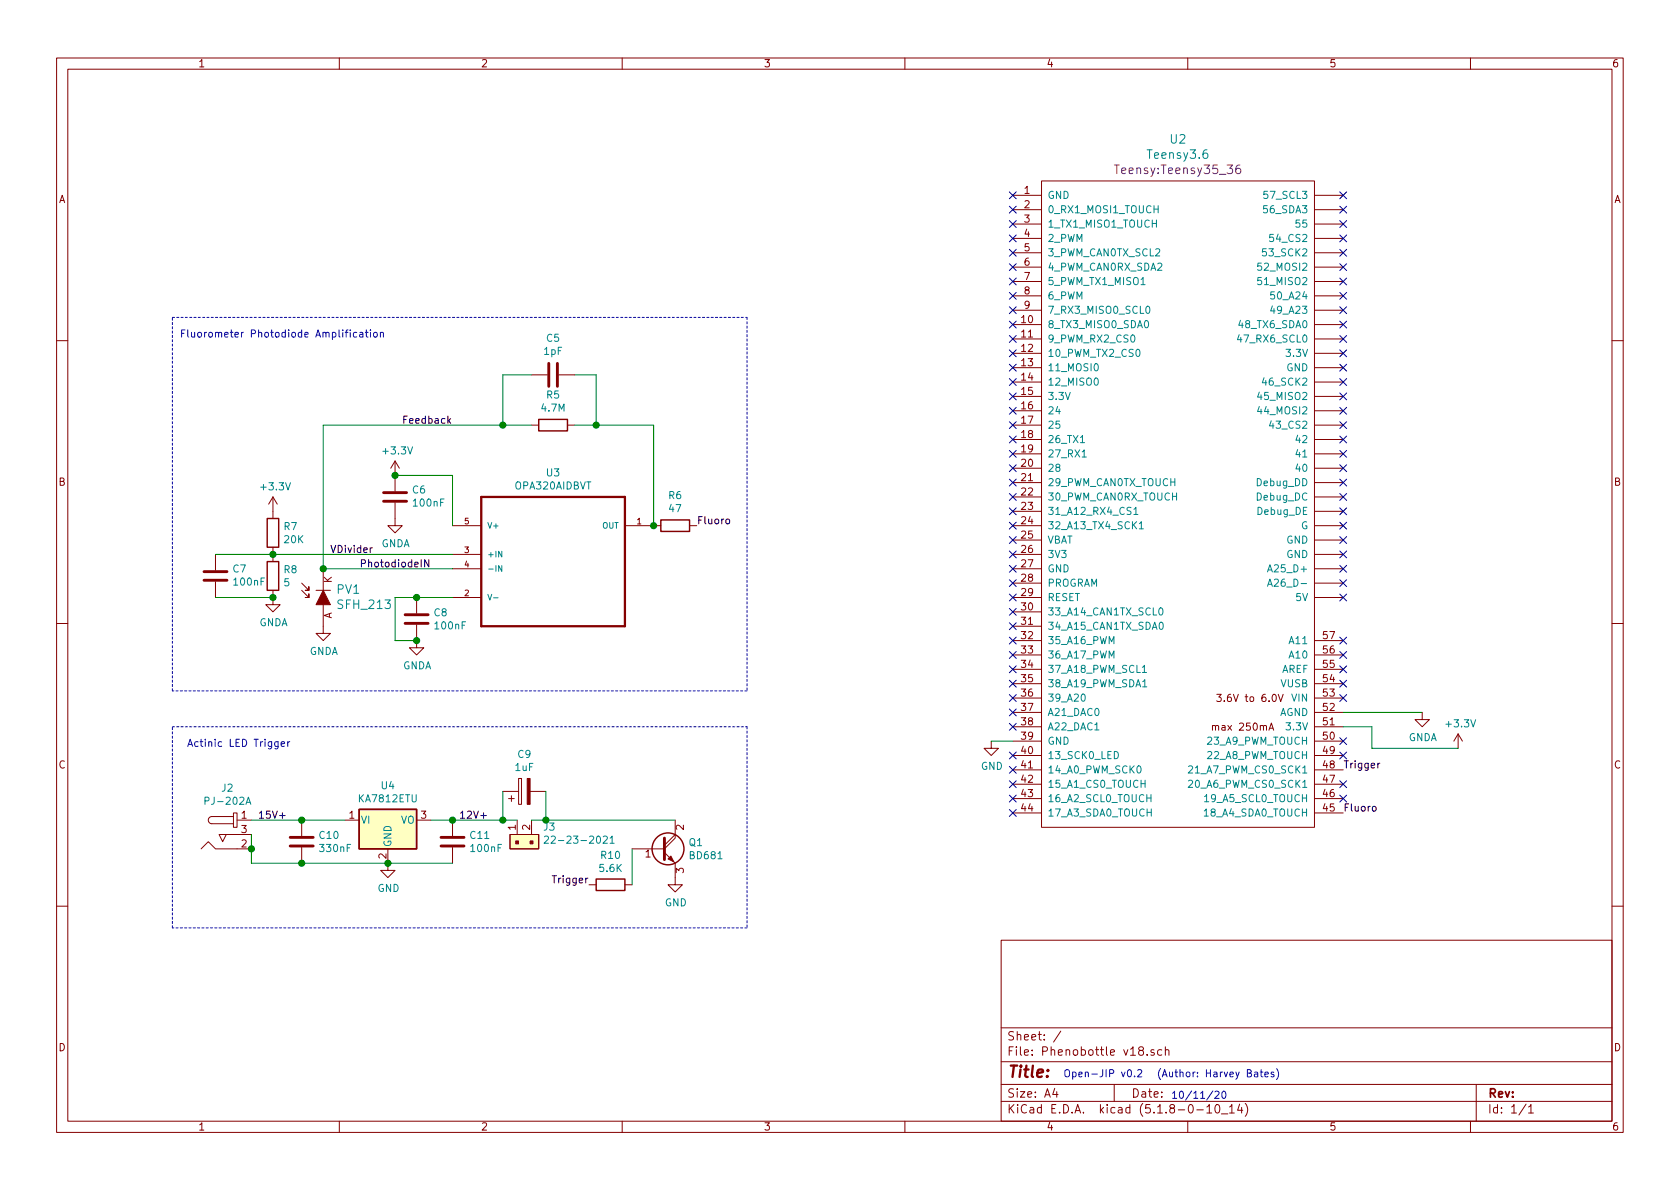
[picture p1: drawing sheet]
<svg xmlns="http://www.w3.org/2000/svg" width="297mm" height="210mm" viewBox="0 0 297 210" stroke-linecap="round" stroke-linejoin="round" font-family="sans-serif">
<g fill="none" stroke="#840000" stroke-width=".18">
<path d="M10 10.3h277v189.9h-277zM12 12.2h273v186.1h-273zM60 10.3v1.9M110 10.3v1.9M160 10.3v1.9M210 10.3v1.9M260 10.3v1.9M179.1 34.5h5M179.1 37.1h5M179.1 39.6h5M184.1 32h48.3v114.3h-48.3zM232.4 34.5h5.1"/>
<path d="M232.4 37.1h5.1M232.4 39.6h5.1M179.1 57.4h5M179.1 59.9h5M179.1 42.2h5M179.1 44.7h5M179.1 47.2h5M179.1 49.8h5M179.1 52.3h5M179.1 54.9h5M232.4 57.4h5.1M232.4 59.9h5.1"/>
<path d="M232.4 42.2h5.1M232.4 44.7h5.1M232.4 47.2h5.1M232.4 49.8h5.1M232.4 52.3h5.1M232.4 54.9h5.1M10 60.2h2M94 75.2h1.2M94 66.3h2.8M98.8 66.3h2.8M100.3 75.2h1.3M179.1 62.5h5"/>
<path d="M179.1 65h5M179.1 67.6h5M179.1 70.1h5M179.1 72.6h5M179.1 75.2h5M179.1 77.7h5M232.4 62.5h5.1M232.4 65h5.1M232.4 67.6h5.1M232.4 70.1h5.1M232.4 72.6h5.1M232.4 75.2h5.1"/>
<path d="M232.4 77.7h5.1M285 60.2h2M38.1 98v2.8M48.3 87.9v3.8M48.3 96.8v2.5M48.3 87.9l-.8 1.2M48.3 87.9l.7 1.2M69.8 88.9v4.1h1.3l-1.3 1.2-1.2-1.2h1.2M69.8 81.5l-.7 1.3M69.8 81.5v5.4M69.8 81.5l.8 1.3M80 93h5.1"/>
<path d="M80 98h5.1M110.5 93h6.3M121.9 93h1.3M179.1 80.3h5M179.1 82.8h5M179.1 85.3h5M179.1 87.9h5M179.1 90.4h5M179.1 93h5M179.1 95.5h5M179.1 98h5M232.4 80.3h5.1"/>
<path d="M232.4 82.8h5.1M232.4 85.3h5.1M232.4 87.9h5.1M232.4 90.4h5.1M232.4 93h5.1M232.4 95.5h5.1M232.4 98h5.1M10 110.3h2M38.1 102.9v2.8M48.3 104.4v2.5h1.2l-1.2 1.3-1.3-1.3h1.3M53.3 104.4l1.3 1.3h-.6h.6v-.7v.7M53.3 103.1l1.3 1.3v-.6v.6h-.6h.6"/>
<path d="M55.9 104.4h2.5M57.1 106.9v5.1h1.3l-1.3 1.3-1.2-1.3h1.2M57.1 100.6v3.8M73.7 110.5v4h1.2l-1.2 1.3-1.3-1.3h1.3M73.7 105.7v2.8M80 100.6h5.1M80 105.7h5.1M179.1 100.6h5M179.1 103.1h5M179.1 105.7h5M179.1 108.2h5M179.1 110.7h5"/>
<path d="M179.1 113.3h5M179.1 115.8h5M179.1 118.4h5M232.4 100.6h5.1M232.4 103.1h5.1M232.4 105.7h5.1M232.4 113.3h5.1M232.4 115.8h5.1M232.4 118.4h5.1M285 110.3h2M88.9 139.9h2.8M91.7 137.7h.5v4.5h-.5z"/>
<path d="M93.7 139.9h2.8M175.3 131.1v1.2h1.2l-1.2 1.3-1.3-1.3h1.3M179.1 120.9h5M179.1 123.4h5M179.1 126h5M179.1 128.5h5M179.1 131.1h5M179.1 133.6h5M179.1 136.1h5M179.1 138.7h5M215.1 122.8h.8l-.4 .5 .3 .1 .1 .4-.2 .2-.6-.1M224.4 129.1l.4-1.2 .4 1.2"/>
<path d="M224.5 128.8h.6M226 122.8l.4 1.2 .5-1.2M232.4 120.9h5.1M232.4 123.4h5.1M232.4 126h5.1M232.4 128.5h5.1M232.4 131.1h5.1M232.4 133.6h5.1M232.4 136.1h5.1M232.4 138.7h5.1M251.5 126v1.2h1.2l-1.2 1.3-1.3-1.3h1.3M257.8 129.8l-.8 1.3"/>
<path d="M257.8 129.8v2.5M257.8 129.8l.8 1.3M35.6 150.1l1.2-1.3 1.3 1.3h6.3M38.7 147.6h1.3l-.6 1.2zM39.4 147.6h5M41.3 143.8h.6v2.5h-.6zM41.3 144.4h-3.8a.63 .63 0 0 0-.7 .6 .63 .63 0 0 0 .7 .7h3.8M41.9 145h2.5M53.3 145v2.8M53.3 149.9v2.7M61 145h2.5M68.6 150.1v3.8h1.2l-1.2 1.3-1.3-1.3h1.3"/>
<path d="M73.7 145h2.5M80 145v2.8M80 149.9v2.7M89.9 141.2h1M90.2 147.6h5v2.5h-5zM90.4 140.7v1M91.4 145v2.6M94 145v2.6M104.1 156.5h1.3M110.5 156.5h1.3M117.5 150.7l1.9 1.9v3.9h1.2l-1.2 1.2-1.3-1.2h1.3M119.4 147.6v.6l-1.9 1.9h-5.7"/>
<path d="M119.4 147.6l-1.9 1.9M119.4 145v2.6M179.1 141.2h5M179.1 143.8h5M232.4 141.2h5.1M232.4 143.8h5.1M10 160.2h2M177 166.3h108v32h-108zM285 160.2h2M60 198.3v1.9M110 198.3v1.9M160 198.3v1.9"/>
<path d="M177 194.8h108M177 191.8h108M177 187.8h108M177 181.8h108M186.5 192.5l-.4 1h1M186.8 193v1M187.6 182.3l-1.3 2M197 191.8v3M201.6 185.7l-.3-.2 .1-.2a.48 .48 0 0 1 .7-.1l.1 .2-.1 .3-.6 .1a.48 .48 0 0 0-.1 .7l.2 .1 .5-.1 .1-.5-.3-.3M202.8 186.5v.1M204 185.7l-.3-.1-.2 .2 .1 .2 .4 .2v.3h-.5M205.4 185.7l-.4-.1-.3 .3v.6l.3 .1 .4-.1"/>
<path d="M206 185.7l.2-.1 .4 .1 .1 .9M206 185.1v1.5M210 198.3v1.9M211.6 196.3h1.2M213.4 195.8l.4-.5v1.5M213.4 196.8h.8M215 195.4l.3-.1a.94 .94 0 0 1 0 1.5 .8 .8 0 0 1-.6-.6 .8 .8 0 0 1 .3-.8zM216 197h1.1M217.4 195.8l.4-.5v1.5M217.4 196.8h.8M219.2 195.2l-.4 1.1h.9M219.5 195.8v1"/>
<path d="M220.2 195.1a1.71 1.71 0 0 1 0 2.3M260 198.3v1.9M261 191.8v6.5M269.8 195.2l-1.2 2M270.3 195.8l.4-.5v1.5M270.3 196.8h.8"/>
</g>
<g fill="none" stroke="#840000" stroke-width=".25">
<path d="M95.2 74.2h5.1v2h-5.1zM47.2 99.3h2.1v5.1h-2.1zM47.2 91.7h2.1v5.1h-2.1zM116.8 91.9h5.1v2.1h-5.1zM63.5 143.1h10.2v7h-10.2zM105.4 155.4h5.1v2.1h-5.1z"/>
<circle cx="118.1" cy="150.1" r="2.82"/>
</g>
<g fill="none" stroke="#840000" stroke-width=".51">
<path d="M97 64.3v4M98.6 64.3v4M67.8 87.1h4.1M67.8 88.6h4.1M36.1 101.1h4M36.1 102.6h4M71.6 110.2h4.1M71.6 108.7h4.1M51.3 149.6h4.1M51.3 148.1h4.1M78 149.6h4M78 148.1h4"/>
<path d="M117.5 148.2v3.8"/>
</g>
<g fill="none" stroke="#008484" stroke-width=".18">
<path d="M201.8 50.3h.7M202.5 56.8l.1-.1a.67 .67 0 0 1 .5 .6 .67 .67 0 0 1-.5 .7l-.3-.5zM202.7 54.3l.2-.2a.69 .69 0 0 1 .4 .7 .69 .69 0 0 1-.4 .6l-.3-.2v-.3zM219.1 59.2l-.3 .9h.8M223 49.1h-.6v.6l.4-.2 .3 .3v.3l-.3 .2-.4-.1M223 46.5h-.6v.6l.4-.1 .3 .3v.3l-.3 .2-.4-.1M191 78.3h.8M193.6 64.4l.2-.1a.67 .67 0 0 1 .4 .6 .67 .67 0 0 1-.4 .7l-.4-.5zM193.6 67l.2-.2a.67 .67 0 0 1 .4 .7 .67 .67 0 0 1-.4 .6l-.4-.5zM222.7 71.9l-.3 .9h.7M222.7 69.3l-.3 .9h.7M191.3 80.8h.8"/>
<path d="M200.5 90.1l.3-.4v1.3M200.5 91h.7M201.4 92.6l.4-.4v1.3M201.4 93.5h.8M86.3 105.1l.3 1 .3-1M87.3 105.7h.8M88.7 100v1l-.5-1v1M202 118l.3-.4v1.3M202 118.9h.7M205 107.6l.2-.1a.67 .67 0 0 1 .4 .6 .67 .67 0 0 1-.4 .7l-.3-.5zM205.1 110.2l.2-.2a.69 .69 0 0 1 .4 .7 .69 .69 0 0 1-.4 .6l-.2-.1-.1-.4zM224.1 101.1l.4-1.2 .5 1.2"/>
<path d="M224.1 103.7l.4-1.3 .5 1.3M224.2 100.8h.6M224.2 103.3h.6M191.3 122.9l.2-.2a.69 .69 0 0 1 .4 .7 .69 .69 0 0 1-.4 .6l-.3-.2v-.3zM193.6 129.1h.7M197 132.9a.64 .64 0 0 1 .7 .6 .64 .64 0 0 1-.7 .7zM201.1 135.6l.2-.2a.67 .67 0 0 1 .5 .7 .67 .67 0 0 1-.5 .6l-.2-.2-.1-.3zM201.8 138.6h.7M202 121.5h.8M202.5 138v1.2M210.1 138.1l.5-.1 .3 .3-.8 .9h.8M210.1 135.6l.5-.2 .3 .4-.8 .9h.8"/>
<path d="M36.2 141.6l.7-.1v-.4l-.2-.1h-.5v1.2M43.5 142.2l.4-1.2 .4 1.2M43.6 141.9h.6M96.3 148l.4-.2 .3 .4-.1 .2-.7 .7h.8M106.7 148l.4-.2 .3 .4-.8 .9h.8M107.9 148.2l.3-.4v1.3M107.9 149.1h.7M202.8 141.1h.7M203.5 140.5v1.3"/>
</g>
<path d="M219.2 29.2a.62 .62 0 0 0-.7 .6l.1 .8a.48 .48 0 0 0 .7 0l.1-.6-.2-.2h-.4l-.3 .2" fill="none" stroke="#840084" stroke-width=".18"/>
<path d="M85.1 87.9h25.4v22.8h-25.4z" fill="none" stroke="#840000" stroke-width=".41"/>
<g fill="#840000" stroke="#840000" stroke-width=".18">
<path d="M93.2 137.7h.5v4.5h-.5z"/>
<path d="M91.2 148.7h.5v.5h-.5z"/>
<path d="M93.7 148.7h.5v.5h-.5z"/>
<path d="M118.1 151.9l.5-.5 .5 1z"/>
<path d="M57.1 104.4l1.3 2.5h-2.5z"/>
</g>
<g fill="#ffffc2" stroke="#ffffc2" stroke-width=".18">
<path d="M90.2 147.6h5v2.5h-5z"/>
<path d="M63.5 143.1h10.2v7h-10.2z"/>
</g>
<path d="M30.5 56.1h101.6M132.1 56.1v66.1M30.5 128.5h101.6M30.5 122.2v-66.1M132.1 128.5v35.6M132.1 122.2h-101.6M30.5 164.1v-35.6M132.1 164.1h-101.6" fill="none" stroke="#0000c2" stroke-width=".18" stroke-dasharray=".4 .4"/>
<g fill="none" stroke="#008400" stroke-width=".18">
<path d="M94 66.3h-5.1v8.9M94 75.2h-36.9v25.4h22.9M101.6 66.3h3.8v8.9M101.6 75.2h14v17.8M38.1 98h41.9M69.8 84.1h10.2v8.9M38.1 105.7h10.2M80 105.7h-10.2v7.6h3.9M88.9 139.9v5.1M96.5 139.9v5.1M175.3 131.1h3.8M237.5 128.5h5.1v3.8h15.2"/>
<path d="M237.5 126h14M44.4 147.6v5h35.6M44.4 145h16.6M76.2 145h15.2M94 145h25.4M111.8 150.1v6.4"/>
</g>
<path d="M63.9 99.6l.7-.1v-.4l-.2-.1h-.5v1.2M128.4 91.8h.4l.2 .2-.1 .6h-.3l-.2-.1zM244 135h-.3l-.1 .2M45.9 143.8l.3-.4v1.3M45.9 144.7h.7M81.4 143.8l.4-.4v1.3M81.4 144.7h.8M242.7 142.6h.4l.2 .2-.1 .6h-.3l-.2-.1z" fill="none" stroke="#000" stroke-width=".18"/>
<g fill="none" stroke="#0000c2" stroke-width=".18">
<path d="M61.9 58.3v.2M61.9 58.8v.8M63.1 58.8h-.4l-.2 .2 .1 .6h.5M63.6 58.8h.5l.1 .8M64.2 59.1h-.4l-.2 .2v.3h.6M64.6 58.8h.5M64.8 58.3v1.1l.3 .2M65.5 58.3v.2M65.5 58.8v.8M66.2 58.8h.3l.1 .1v.7h-.3l-.3-.2zM67.3 58.9l.1-.1h.3l.1 .8M67.3 58.8v.8"/>
<path d="M49.2 131.2v1l-.3 .2h-.3M49.2 131.2h-.4l-.2 .2 .1 .5h.5M49.7 131.6l.6-.1v-.3h-.4l-.2 .1 .1 .6h.5M50.9 131.2v.8M51.2 131.2h-.2l-.1 .2M199.5 189.3l.1-.2a.69 .69 0 0 1 .5 .7 .69 .69 0 0 1-.5 .6l-.2-.2-.1-.3zM200.6 190.3v.1M201.1 189.3l.5-.2 .3 .4-.8 .9h.8M214.5 192.9l-1.1 1.6M214.8 193.1l.5-.1 .2 .3-.7 .9h.7M216.2 193.1l.1-.1a.69 .69 0 0 1 .5 .6 .69 .69 0 0 1-.5 .6l-.2-.2-.1-.3zM222.8 189.6h.5"/>
<path d="M223 189.1v1.1l.3 .2M223.6 190l.7-.1-.1-.3h-.4l-.2 .2 .1 .6h.5M225.2 189.6h-.3l-.2 .2 .1 .1 .4 .2v.3h-.5M225.7 189a1.47 1.47 0 0 1 0 1.9"/>
</g>
<g fill="#008400" stroke="#008400" stroke-width=".25">
<circle cx="88.9" cy="145" r=".51"/>
<circle cx="48.3" cy="105.7" r=".51"/>
<circle cx="57.2" cy="100.6" r=".51"/>
<circle cx="69.9" cy="84.1" r=".51"/>
<circle cx="96.5" cy="145" r=".51"/>
<circle cx="115.6" cy="93" r=".51"/>
<circle cx="73.7" cy="113.3" r=".51"/>
<circle cx="73.7" cy="105.7" r=".51"/>
<circle cx="105.4" cy="75.2" r=".51"/>
<circle cx="80" cy="145" r=".51"/>
<circle cx="53.3" cy="145" r=".51"/>
<circle cx="68.6" cy="152.6" r=".51"/>
<circle cx="53.3" cy="152.6" r=".51"/>
<circle cx="44.5" cy="150.1" r=".51"/>
<circle cx="48.3" cy="98" r=".51"/>
<circle cx="88.9" cy="75.2" r=".51"/>
</g>
<g fill="none" stroke="#000084" stroke-width=".18">
<path d="M178.5 39l1.2 1.2M178.5 36.5l1.2 1.2M178.5 33.9l1.2 1.2M179.7 39l-1.2 1.2M179.7 36.5l-1.2 1.2M179.7 33.9l-1.2 1.2M236.9 39l1.2 1.2M236.9 36.5l1.2 1.2M236.9 33.9l1.2 1.2M238.1 36.5l-1.2 1.2M238.1 33.9l-1.2 1.2M238.1 39l-1.2 1.2"/>
<path d="M178.5 59.3l1.2 1.2M178.5 56.8l1.2 1.2M178.5 54.2l1.2 1.3M178.5 51.7l1.2 1.2M178.5 49.2l1.2 1.2M178.5 46.6l1.2 1.2M178.5 44.1l1.2 1.2M178.5 41.5l1.2 1.3M179.7 59.3l-1.2 1.2M179.7 56.8l-1.2 1.2M179.7 54.2l-1.2 1.3M179.7 51.7l-1.2 1.2"/>
<path d="M179.7 49.2l-1.2 1.2M179.7 46.6l-1.2 1.2M179.7 44.1l-1.2 1.2M179.7 41.5l-1.2 1.3M236.9 59.3l1.2 1.2M236.9 56.8l1.2 1.2M236.9 54.2l1.2 1.3M236.9 51.7l1.2 1.2M236.9 49.2l1.2 1.2M236.9 44.1l1.2 1.2M236.9 41.5l1.2 1.3M236.9 46.6l1.2 1.2"/>
<path d="M238.1 59.3l-1.2 1.2M238.1 56.8l-1.2 1.2M238.1 54.2l-1.2 1.3M238.1 49.2l-1.2 1.2M238.1 46.6l-1.2 1.2M238.1 41.5l-1.2 1.3M238.1 51.7l-1.2 1.2M238.1 44.1l-1.2 1.2M178.5 79.6l1.2 1.3M178.5 77.1l1.2 1.2M178.5 74.6l1.2 1.2M178.5 72l1.2 1.2"/>
<path d="M178.5 69.5l1.2 1.2M178.5 66.9l1.2 1.3M178.5 64.4l1.2 1.2M178.5 61.9l1.2 1.2M179.7 79.6l-1.2 1.3M179.7 77.1l-1.2 1.2M179.7 74.6l-1.2 1.2M179.7 72l-1.2 1.2M179.7 69.5l-1.2 1.2M179.7 66.9l-1.2 1.3M179.7 64.4l-1.2 1.2M179.7 61.9l-1.2 1.2"/>
<path d="M236.9 61.9l1.2 1.2M236.9 64.4l1.2 1.2M236.9 66.9l1.2 1.3M236.9 69.5l1.2 1.2M236.9 72l1.2 1.2M236.9 74.6l1.2 1.2M236.9 77.1l1.2 1.2M236.9 79.6l1.2 1.3M238.1 61.9l-1.2 1.2M238.1 64.4l-1.2 1.2M238.1 66.9l-1.2 1.3M238.1 69.5l-1.2 1.2"/>
<path d="M238.1 72l-1.2 1.2M238.1 74.6l-1.2 1.2M238.1 77.1l-1.2 1.2M238.1 79.6l-1.2 1.3M178.5 100l1.2 1.2M178.5 97.4l1.2 1.2M178.5 94.9l1.2 1.2M178.5 92.3l1.2 1.3M178.5 89.8l1.2 1.2M178.5 87.3l1.2 1.2M178.5 84.7l1.2 1.2M178.5 82.2l1.2 1.2"/>
<path d="M179.7 100l-1.2 1.2M179.7 97.4l-1.2 1.2M179.7 94.9l-1.2 1.2M179.7 92.3l-1.2 1.3M179.7 89.8l-1.2 1.2M179.7 87.3l-1.2 1.2M179.7 84.7l-1.2 1.2M179.7 82.2l-1.2 1.2M236.9 82.2l1.2 1.2M236.9 84.7l1.2 1.2M236.9 87.3l1.2 1.2M236.9 89.8l1.2 1.2"/>
<path d="M236.9 92.3l1.2 1.3M236.9 94.9l1.2 1.2M236.9 97.4l1.2 1.2M236.9 100l1.2 1.2M238.1 82.2l-1.2 1.2M238.1 84.7l-1.2 1.2M238.1 87.3l-1.2 1.2M238.1 89.8l-1.2 1.2M238.1 92.3l-1.2 1.3M238.1 94.9l-1.2 1.2M238.1 97.4l-1.2 1.2M238.1 100l-1.2 1.2"/>
<path d="M178.5 117.7l1.2 1.3M178.5 115.2l1.2 1.2M178.5 112.7l1.2 1.2M178.5 110.1l1.2 1.2M178.5 107.6l1.2 1.2M178.5 105l1.2 1.3M178.5 102.5l1.2 1.2M179.7 117.7l-1.2 1.3M179.7 115.2l-1.2 1.2M179.7 112.7l-1.2 1.2M179.7 110.1l-1.2 1.2M179.7 107.6l-1.2 1.2"/>
<path d="M179.7 105l-1.2 1.3M179.7 102.5l-1.2 1.2M236.9 102.5l1.2 1.2M236.9 105l1.2 1.3M236.9 112.7l1.2 1.2M236.9 115.2l1.2 1.2M236.9 117.7l1.2 1.3M238.1 102.5l-1.2 1.2M238.1 105l-1.2 1.3M238.1 112.7l-1.2 1.2M238.1 115.2l-1.2 1.2M238.1 117.7l-1.2 1.3"/>
<path d="M178.5 138.1l1.2 1.2M178.5 135.5l1.2 1.2M178.5 133l1.2 1.2M178.5 127.9l1.2 1.2M178.5 125.4l1.2 1.2M178.5 122.8l1.2 1.2M178.5 120.3l1.2 1.2M179.7 120.3l-1.2 1.2M179.7 125.4l-1.2 1.2M179.7 127.9l-1.2 1.2M179.7 133l-1.2 1.2M179.7 135.5l-1.2 1.2"/>
<path d="M179.7 138.1l-1.2 1.2M179.7 122.8l-1.2 1.2M236.9 120.3l1.2 1.2M236.9 122.8l1.2 1.2M236.9 130.4l1.2 1.3M236.9 133l1.2 1.2M236.9 138.1l1.2 1.2M238.1 120.3l-1.2 1.2M238.1 122.8l-1.2 1.2M238.1 130.4l-1.2 1.3M238.1 133l-1.2 1.2M238.1 138.1l-1.2 1.2"/>
<path d="M178.5 143.1l1.2 1.3M178.5 140.6l1.2 1.2M179.7 140.6l-1.2 1.2M179.7 143.1l-1.2 1.3M236.9 140.6l1.2 1.2M238.1 140.6l-1.2 1.2"/>
</g>
<text font-size="2.8" fill="#840000" x="178" y="190.5">Title:</text>
<g font-size="2.1" fill="#840084">
<text x="203.1" y="28.1">Teensy3.6</text>
<text x="197.7" y="30.8">Teensy:Teensy35_36</text>
</g>
<g font-size="2.1" fill="#008484">
<text x="206.9" y="25.4">U2</text>
<text x="59.6" y="105">PV1</text>
<text x="59.9" y="107.7">SFH_213</text>
</g>
<g font-size="2.1" fill="#840000">
<text x="178" y="184">Sheet: /</text>
<text x="178" y="186.7">File: Phenobottle v18.sch</text>
<text x="178" y="196.9">KiCad E.D.A. kicad (5.1.8-0-10_14)</text>
<text x="178" y="194.1">Size: A4</text>
<text x="200" y="194.1">Date:</text>
<text x="263" y="194.1">Rev:</text>
<text x="263" y="196.9">Id: 1/1</text>
</g>
<g font-size="1.8" fill="#840000">
<text x="35" y="11.9">1</text>
<text x="85" y="11.9">2</text>
<text x="135" y="11.9">3</text>
<text x="185" y="11.9">4</text>
<text x="235" y="11.9">5</text>
<text x="285" y="11.9">6</text>
<text x="10.4" y="35.9">A</text>
<text x="181.1" y="34.3">1</text>
<text x="285.4" y="35.9">A</text>
<text x="181.1" y="36.8">2</text>
<text x="181.1" y="39.4">3</text>
<text x="181.1" y="41.9">4</text>
<text x="181.1" y="44.4">5</text>
<text x="181.1" y="47">6</text>
<text x="181.1" y="49.5">7</text>
<text x="181.1" y="52.1">8</text>
<text x="180.6" y="57.1">10</text>
<text x="180.6" y="59.7">11</text>
<text x="181.1" y="54.6">9</text>
<text x="180.6" y="62.2">12</text>
<text x="180.6" y="64.8">13</text>
<text x="180.6" y="67.3">14</text>
<text x="180.6" y="69.8">15</text>
<text x="180.6" y="72.4">16</text>
<text x="180.6" y="74.9">17</text>
<text x="180.6" y="77.5">18</text>
<text x="180.6" y="80">19</text>
<text x="180.6" y="82.5">20</text>
<text x="10.4" y="85.9">B</text>
<text x="180.6" y="85.1">21</text>
<text x="180.6" y="87.6">22</text>
<text x="285.4" y="85.9">B</text>
<text x="180.6" y="90.2">23</text>
<text x="180.6" y="92.7">24</text>
<text x="180.6" y="95.2">25</text>
<text x="180.6" y="97.8">26</text>
<text x="180.6" y="100.3">27</text>
<text x="58.7" y="103.1" transform="rotate(-90 58.7 103.1)">K</text>
<text x="180.6" y="102.9">28</text>
<text x="180.6" y="105.4">29</text>
<text x="180.6" y="107.9">30</text>
<text x="58.7" y="109.5" transform="rotate(-90 58.7 109.5)">A</text>
<text x="180.6" y="110.5">31</text>
<text x="180.6" y="113">32</text>
<text x="234" y="113">57</text>
<text x="180.6" y="115.6">33</text>
<text x="180.6" y="118.1">34</text>
<text x="234" y="118.1">55</text>
<text x="234" y="115.6">56</text>
<text x="180.6" y="120.6">35</text>
<text x="180.6" y="123.2">36</text>
<text x="180.6" y="125.7">37</text>
<text x="216" y="124.1">3.6V to 6.0V</text>
<text x="234" y="125.7">52</text>
<text x="234" y="123.2">53</text>
<text x="234" y="120.6">54</text>
<text x="180.6" y="128.3">38</text>
<text x="180.6" y="130.8">39</text>
<text x="214.8" y="129.2">max 250mA</text>
<text x="234" y="130.8">50</text>
<text x="234" y="128.3">51</text>
<text x="10.4" y="135.9">C</text>
<text x="180.6" y="133.3">40</text>
<text x="180.6" y="135.9">41</text>
<text x="234" y="135.9">48</text>
<text x="234" y="133.3">49</text>
<text x="285.4" y="135.9">C</text>
<text x="180.6" y="138.4">42</text>
<text x="180.6" y="141">43</text>
<text x="180.6" y="143.5">44</text>
<text x="234" y="143.5">45</text>
<text x="234" y="141">46</text>
<text x="234" y="138.4">47</text>
<text x="42.7" y="144.8">1</text>
<text x="42.7" y="149.9">2</text>
<text x="42.7" y="147.3">3</text>
<text x="61.7" y="144.8">1</text>
<text x="74.4" y="144.8">3</text>
<text x="91.2" y="146.8" transform="rotate(-90 91.2 146.8)">1</text>
<text x="93.7" y="146.8" transform="rotate(-90 93.7 146.8)">2</text>
<text x="120.9" y="146.8" transform="rotate(-90 120.9 146.8)">2</text>
<text x="68.3" y="151.9" transform="rotate(-90 68.3 151.9)">2</text>
<text x="114.1" y="151.6">1</text>
<text x="120.9" y="154.4" transform="rotate(-90 120.9 154.4)">3</text>
<text x="10.4" y="185.9">D</text>
<text x="285.4" y="185.9">D</text>
<text x="35" y="199.9">1</text>
<text x="85" y="199.9">2</text>
<text x="135" y="199.9">3</text>
<text x="185" y="199.9">4</text>
<text x="235" y="199.9">5</text>
<text x="285" y="199.9">6</text>
</g>
<g font-size="1.8" fill="#008484">
<text x="185.2" y="35.2">GND</text>
<text x="223.9" y="35.2">57_SCL3</text>
<text x="185.2" y="37.7">0_RX1_MOSI1_TOUCH</text>
<text x="185.2" y="40.3">1_TX1_MISO1_TOUCH</text>
<text x="223.7" y="37.7">56_SDA3</text>
<text x="229.4" y="40.3">55</text>
<text x="185.2" y="42.8">2_PWM</text>
<text x="185.2" y="45.3">3_PWM_CAN0TX_SCL2</text>
<text x="185.2" y="47.9">4_PWM_CAN0RX_SDA2</text>
<text x="222.9" y="47.9">52_MOSI2</text>
<text x="223.7" y="45.3">53_SCK2</text>
<text x="225" y="42.8">54_CS2</text>
<text x="185.2" y="50.4">5_PWM_TX1_MISO1</text>
<text x="185.2" y="53">6_PWM</text>
<text x="222.9" y="50.4">51_MISO2</text>
<text x="225.2" y="53">50_A24</text>
<text x="185.2" y="58">8_TX3_MISO0_SDA0</text>
<text x="185.2" y="55.5">7_RX3_MISO0_SCL0</text>
<text x="219.5" y="58">48_TX6_SDA0</text>
<text x="225.2" y="55.5">49_A23</text>
<text x="96.2" y="62.8">1pF</text>
<text x="96.7" y="60.4">C5</text>
<text x="185.2" y="60.6">9_PWM_RX2_CS0</text>
<text x="185.2" y="63.1">10_PWM_TX2_CS0</text>
<text x="185.2" y="65.7">11_MOSI0</text>
<text x="219.5" y="60.6">47_RX6_SCL0</text>
<text x="227.5" y="65.7">GND</text>
<text x="227.8" y="63.1">3.3V</text>
<text x="96.7" y="70.5">R5</text>
<text x="185.2" y="68.2">12_MISO0</text>
<text x="185.2" y="70.7">3.3V</text>
<text x="222.9" y="70.7">45_MISO2</text>
<text x="223.7" y="68.2">46_SCK2</text>
<text x="95.8" y="72.8">4.7M</text>
<text x="185.2" y="73.3">24</text>
<text x="185.2" y="75.8">25</text>
<text x="222.9" y="73.3">44_MOSI2</text>
<text x="225" y="75.8">43_CS2</text>
<text x="67.9" y="80.4">+3.3V</text>
<text x="185.2" y="78.4">26_TX1</text>
<text x="185.2" y="80.9">27_RX1</text>
<text x="185.2" y="83.4">28</text>
<text x="229.4" y="83.4">40</text>
<text x="229.4" y="80.9">41</text>
<text x="229.4" y="78.4">42</text>
<text x="46.3" y="86.7">+3.3V</text>
<text x="73" y="87.3">C6</text>
<text x="73.2" y="89.6">100nF</text>
<text x="91.1" y="86.6">OPA320AIDBVT</text>
<text x="96.7" y="84.2">U3</text>
<text x="118.3" y="88.3">R6</text>
<text x="185.2" y="86">29_PWM_CAN0TX_TOUCH</text>
<text x="185.2" y="88.5">30_PWM_CAN0RX_TOUCH</text>
<text x="222.4" y="88.5">Debug_DC</text>
<text x="222.4" y="86">Debug_DD</text>
<text x="50.2" y="93.7">R7</text>
<text x="118.4" y="90.6">47</text>
<text x="185.2" y="91.1">31_A12_RX4_CS1</text>
<text x="185.2" y="93.6">32_A13_TX4_SCK1</text>
<text x="222.5" y="91.1">Debug_DE</text>
<text x="230" y="93.6">G</text>
<text x="41.2" y="101.2">C7</text>
<text x="50.2" y="101.4">R8</text>
<text x="50.3" y="96.1">20K</text>
<text x="67.4" y="96.8">GNDA</text>
<text x="185.2" y="96.1">VBAT</text>
<text x="185.2" y="98.7">3V3</text>
<text x="185.2" y="101.2">GND</text>
<text x="224.9" y="101.2">A25_D+</text>
<text x="227.5" y="98.7">GND</text>
<text x="227.5" y="96.1">GND</text>
<text x="41.5" y="103.6">100nF</text>
<text x="50.2" y="103.7">5</text>
<text x="185.2" y="103.8">PROGRAM</text>
<text x="185.2" y="106.3">RESET</text>
<text x="225.3" y="103.8">A26_D-</text>
<text x="229.2" y="106.3">5V</text>
<text x="45.8" y="110.7">GNDA</text>
<text x="76.8" y="109">C8</text>
<text x="77" y="111.3">100nF</text>
<text x="185.2" y="108.8">33_A14_CAN1TX_SCL0</text>
<text x="185.2" y="111.4">34_A15_CAN1TX_SDA0</text>
<text x="185.2" y="113.9">35_A16_PWM</text>
<text x="228.1" y="113.9">A11</text>
<text x="54.7" y="115.8">GNDA</text>
<text x="71.2" y="118.4">GNDA</text>
<text x="185.2" y="116.5">36_A17_PWM</text>
<text x="185.2" y="119">37_A18_PWM_SCL1</text>
<text x="226.6" y="119">AREF</text>
<text x="228.1" y="116.5">A10</text>
<text x="185.2" y="121.5">38_A19_PWM_SDA1</text>
<text x="185.2" y="124.1">39_A20</text>
<text x="226.5" y="121.5">VUSB</text>
<text x="228.4" y="124.1">VIN</text>
<text x="185.2" y="126.6">A21_DAC0</text>
<text x="185.2" y="129.2">A22_DAC1</text>
<text x="185.2" y="131.7">GND</text>
<text x="213.6" y="131.7">23_A9_PWM_TOUCH</text>
<text x="226.2" y="126.6">AGND</text>
<text x="227.8" y="129.2">3.3V</text>
<text x="249" y="131.1">GNDA</text>
<text x="255.9" y="128.6">+3.3V</text>
<text x="91.1" y="136.3">1uF</text>
<text x="91.6" y="134">C9</text>
<text x="173.4" y="136.1">GND</text>
<text x="185.2" y="134.2">13_SCK0_LED</text>
<text x="185.2" y="136.8">14_A0_PWM_SCK0</text>
<text x="210.7" y="136.8">21_A7_PWM_CS0_SCK1</text>
<text x="213.6" y="134.2">22_A8_PWM_TOUCH</text>
<text x="36.7" y="142.3">PJ-202A</text>
<text x="39.2" y="140">J2</text>
<text x="63.6" y="141.9">KA7812ETU</text>
<text x="67.5" y="139.6">U4</text>
<text x="185.2" y="139.3">15_A1_CS0_TOUCH</text>
<text x="185.2" y="141.9">16_A2_SCL0_TOUCH</text>
<text x="210.7" y="139.3">20_A6_PWM_CS0_SCK1</text>
<text x="213.4" y="141.9">19_A5_SCL0_TOUCH</text>
<text x="56.5" y="148.4">C10</text>
<text x="63.8" y="145.7">VI</text>
<text x="69.2" y="149.9" transform="rotate(-90 69.2 149.9)">GND</text>
<text x="70.8" y="145.7">VO</text>
<text x="83.2" y="148.4">C11</text>
<text x="96.2" y="146.9">J3</text>
<text x="97.9" y="149.2">22-23-2021</text>
<text x="121.9" y="149.6">Q1</text>
<text x="185.2" y="144.4">17_A3_SDA0_TOUCH</text>
<text x="213.2" y="144.4">18_A4_SDA0_TOUCH</text>
<text x="56.7" y="150.7">330nF</text>
<text x="83.4" y="150.7">100nF</text>
<text x="106.1" y="154.2">5.6K</text>
<text x="106.3" y="151.9">R10</text>
<text x="122.1" y="151.9">BD681</text>
<text x="66.8" y="157.7">GND</text>
<text x="117.6" y="160.3">GND</text>
</g>
<g font-size="1.8" fill="#0000c2">
<text x="31.7" y="59.7">Fluorometer Photodiode Amplification</text>
<text x="33" y="132.1">Actinic LED Trigger</text>
<text x="188" y="190.5">Open-JIP v0.2</text>
<text x="204.5" y="190.5">(Author: Harvey Bates)</text>
<text x="207" y="194.3">10/11/20</text>
</g>
<g font-size="1.8">
<text x="71.9" y="74.9">Feedback</text>
<text x="123.2" y="92.7">Fluoro</text>
<text x="58.9" y="97.8">VDivider</text>
<text x="64.7" y="100.3">PhotodiodeIN</text>
<text x="237.5" y="135.9">Trigger</text>
<text x="237.5" y="143.5">Fluoro</text>
<text x="46.6" y="144.8">15V+</text>
<text x="82.2" y="144.8">12V+</text>
<text x="98" y="156.2">Trigger</text>
</g>
<g font-size="1.4" fill="#840000">
<text x="82.2" y="92.7">5</text>
<text x="112.6" y="92.7">1</text>
<text x="82.2" y="97.8">3</text>
<text x="82.2" y="100.3">4</text>
<text x="82.2" y="105.4">2</text>
</g>
<g font-size="1.4" fill="#008484">
<text x="86.1" y="93.5">V+</text>
<text x="106.5" y="93.5">OUT</text>
<text x="86.1" y="98.5">+IN</text>
<text x="86.1" y="101.1">-IN</text>
</g>
</svg>
